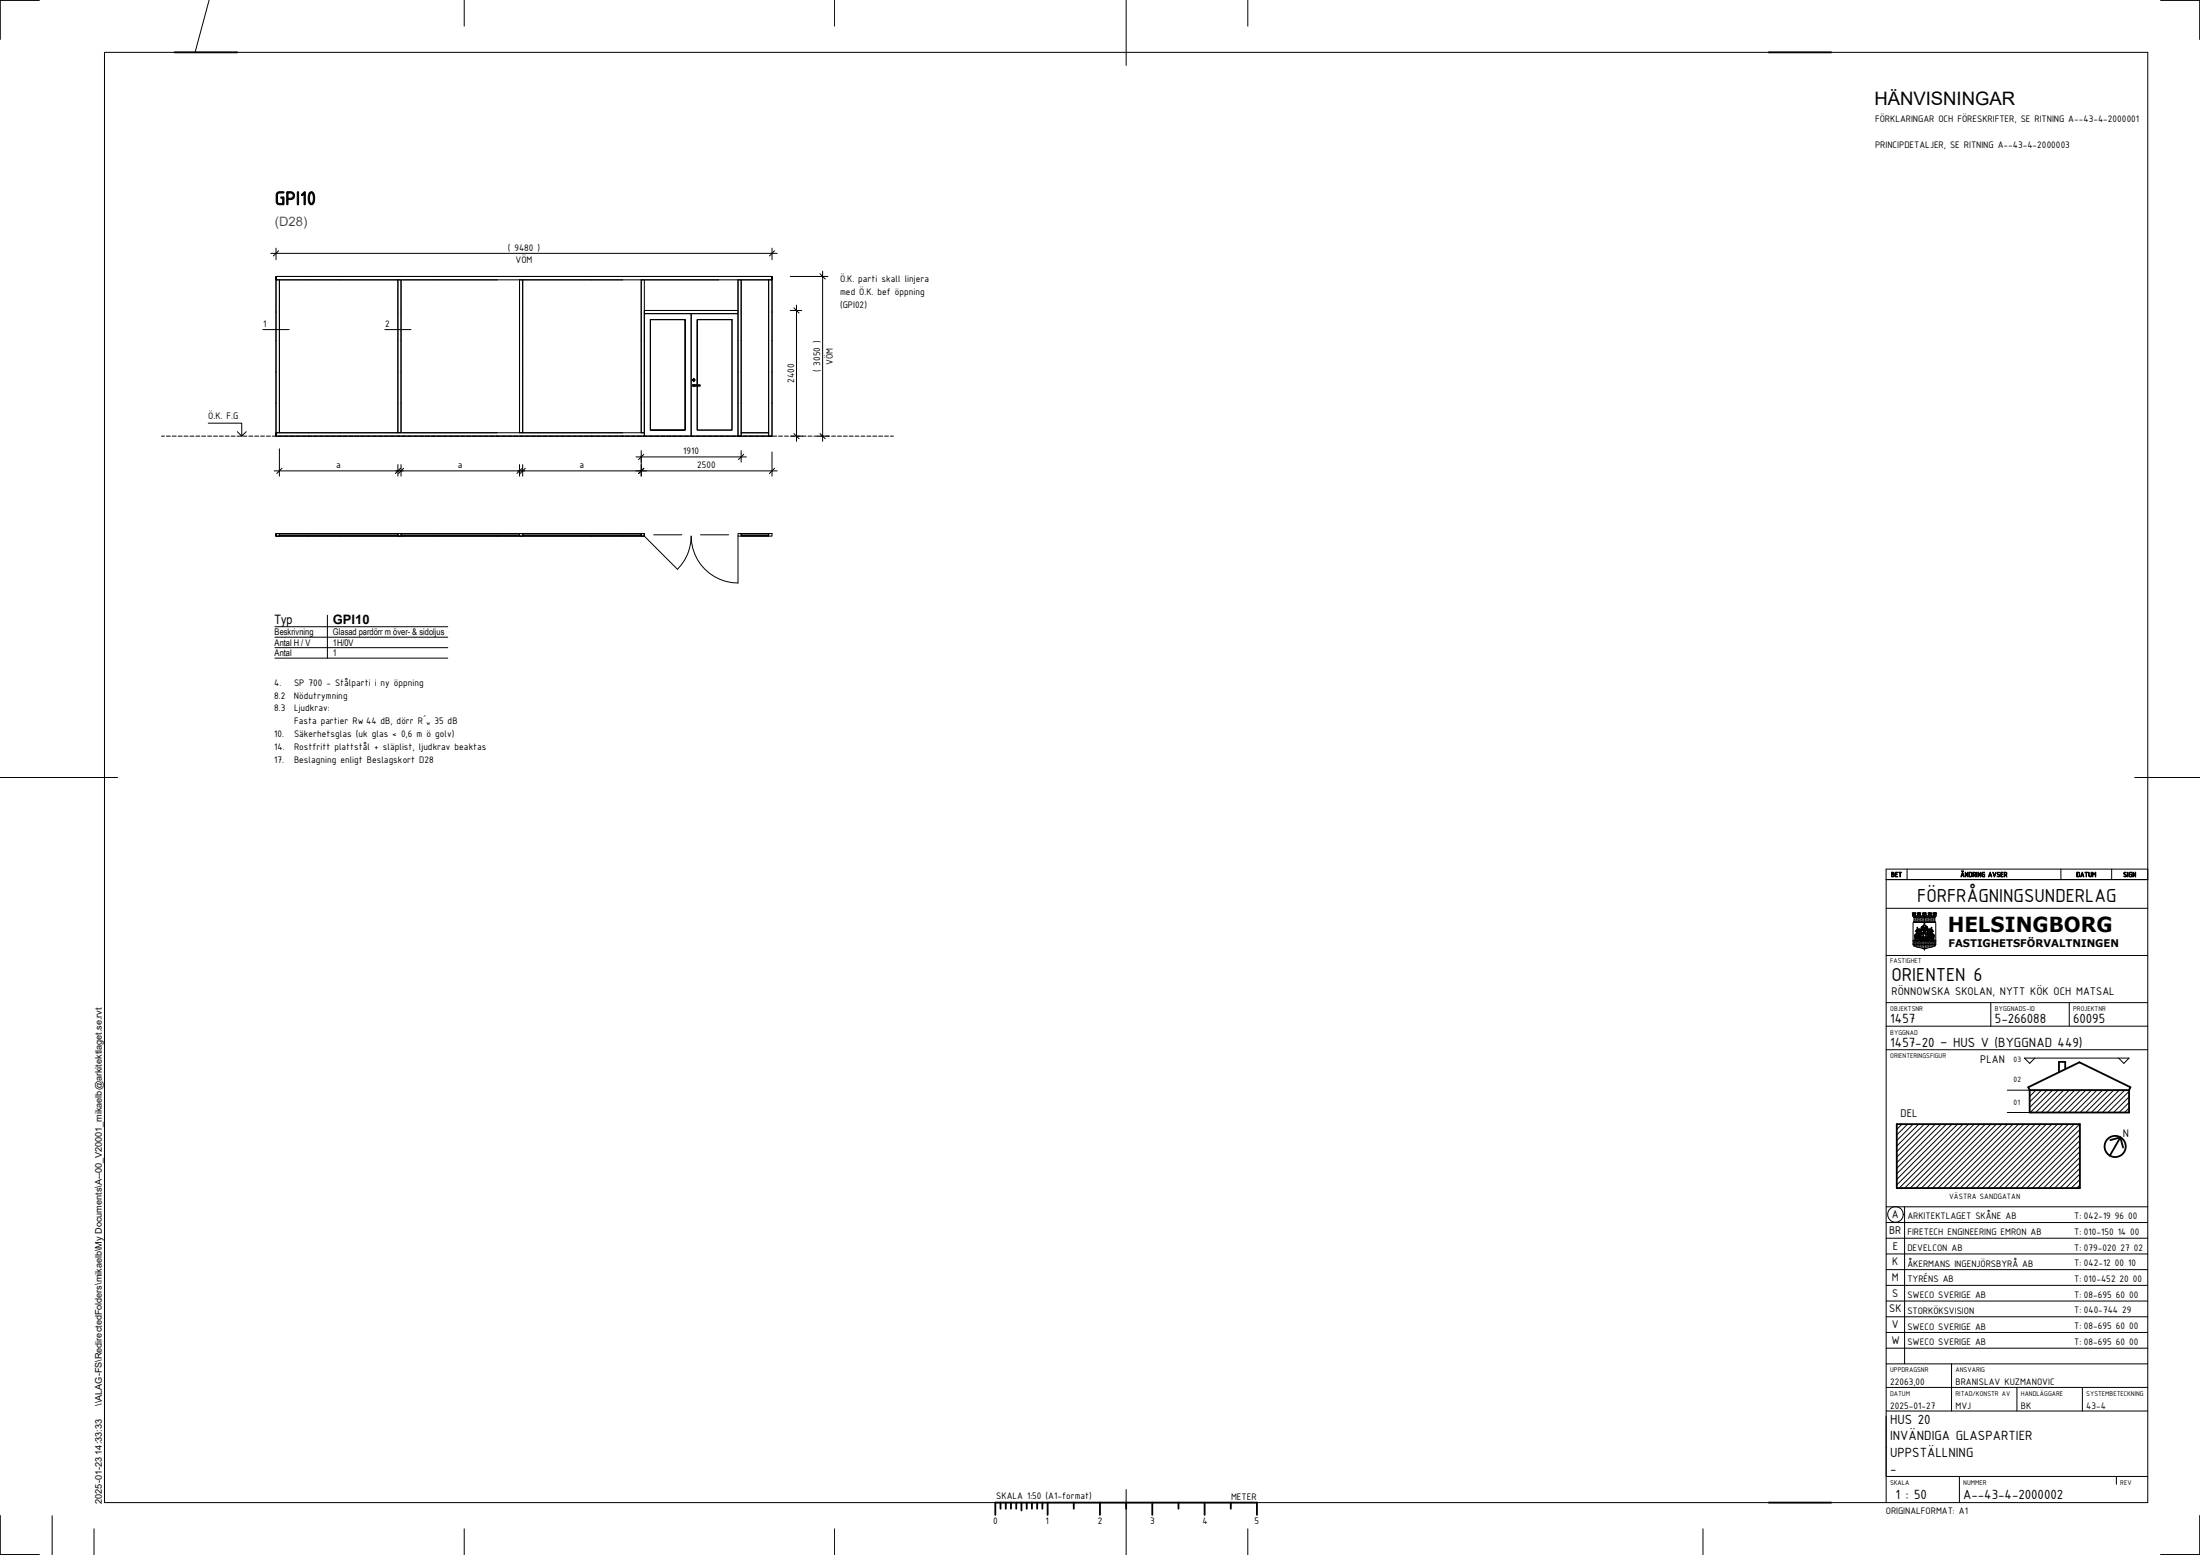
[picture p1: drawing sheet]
<svg xmlns="http://www.w3.org/2000/svg" width="841mm" height="594mm" viewBox="0 0 841 594" stroke-linecap="round" stroke-linejoin="round" font-family="sans-serif">
<g fill="none" stroke="#000" stroke-width=".38">
<path d="M79.9 0l-5.3 20M177.5 0v10M319 0v10M430.5 0v25M477 0v10M39.9 20h781.2v554.1h-781.2zM103.5 96.8h193.6M105.5 94.8v4.4M106.5 95.8l-2 2M295.1 94.8v4.4M296.1 95.8l-2 2M106.8 106.9v58.4h-1.3v-11.3"/>
<path d="M106.8 106.9h45.3v58.4h-45.3zM118 105.6h-12.5v1.3v-1.3h189.6M153.3 106.9v58.4v-58.4h-1.2v58.4M154 106.9h36M198.6 106.9v58.4zM198.6 106.9h1.2v58.4M238 106.9h-38.2v58.4h38.2M245.1 106.9v58.4zM245.1 106.9h1.2v12.3M246.3 118.6h35.8M246.3 119.8h17.9v46.8h-17.9zM246.3 118.6v46.7"/>
<path d="M264.2 119.8h17.9v46.8h-17.9zM282.1 118.6v1.2h-35.8M295.1 105.6v1.3v-1.3M295.1 119.2v-12.3h-1.3v59.7v-1.3h-10.5v-58.4h10.5v58.4h-10.5M302.1 118.6h4.4M302.1 105.6h14.4M303.5 117.6l2 2M304.5 116.6v52M313.5 104.6l2 2M314.5 103.6v65M100.5 125.9h10M147.1 125.9h10"/>
<path d="M248.6 122.1h13.3v42.2h-13.3v-42.2v42.2h13.3v-42.2zM266.5 122.1h13.3h-13.3v25zM279.8 122.1v42.2h-13.3v-16.8M264.9 144.9v.5l.3 .2a.41 .41 0 0 1-.3-.7 .41 .41 0 0 1 .7 0 .41 .41 0 0 1-.3 .7l.3-.6zM264.9 147l-.1 .4 .4 .3a.41 .41 0 0 1-.3-.6 .41 .41 0 0 1 .7 0zM265.1 147.1h2.5v.4h-2.4zM265.6 147.5l-.4 .2M61.7 166.6h1.2M63.6 166.6h1.5M65.9 166.6h1.5M68.1 166.6h1.5M70.4 166.6h1.5"/>
<path d="M72.6 166.6h1.5M74.9 166.6h1.5M77.1 166.6h1.5M79.4 166.6h1.5M79.6 161.7h12.8v4.9l1.7-1.7M81.6 166.6h1.5M83.9 166.6h1.5M86.1 166.6h1.5M88.4 166.6h1.5M90.6 166.6h1.5M90.7 164.9l1.7 1.7M92.9 166.6h1.5"/>
<path d="M95.1 166.6h1.5M97.4 166.6h1.5M99.6 166.6h1.5M101.9 166.6h1.5M104.1 166.6h190.5M104.8 179.9h192.3M105.5 166.6v-1.3v1.3M106.8 171.5v10.4M107.8 178.9l-2 2M152.1 177.5v4.4M153.1 178.9l-2 2M153.3 177.5v4.4"/>
<path d="M154 165.3h36M154.3 178.9l-2 2M198.6 177.5v4.4M199.6 178.9l-2 2M199.8 177.5v4.4M200.8 178.9l-2 2M243.1 174.6h42.2M245.1 172.2v9.7M246.1 173.6l-2 2M246.1 178.9l-2 2M246.3 165.3h-140.8v-58.4h189.6v59.7M246.3 165.3v1.3h-8.3"/>
<path d="M282.1 166.6v-59.7h1.2v59.7M282.1 166.6h1.2h-1.2M283.3 172.2v4.4M284.3 173.6l-2 2M295.1 172.7v9.2M295.1 166.6h-1.3h1.3M295.4 166.6h1.5M296.1 178.9l-2 2M297.6 166.6h1.5M299.9 166.6h1.5M302.2 166.6h5.9M303.5 165.6l2 2"/>
<path d="M308.9 166.6h1.5M311.1 166.6h6.1M313.5 165.6l2 2M317.9 166.6h1.5M320.1 166.6h1.5M322.4 166.6h1.5M324.7 166.6h1.5M326.9 166.6h1.5M329.2 166.6h1.4M331.4 166.6h1.5M333.6 166.6h1.6M335.9 166.6h1.5"/>
<path d="M338.2 166.6h1.5M340.4 166.6h1.1M105.5 204.8h140.8l12.7 12.7a17.7 17.7 0 0 0 5.2-12.7 17.9 17.9 0 0 0 17.9 17.9v-17.9M105.5 203.8v1v-1M105.5 203.8h1.3v1h-1.3zM106.8 204h45.3v.6h-45.3zM118 203.8h-12.5h12.5M130 203.8h-12h12M152.1 203.8h1.2v1h-1.2zM152.7 203.8h-22.7h22.7M153.3 204h45.3v.6h-45.3zM154 203.8h-1.3h1.3"/>
<path d="M166 203.8h-12h12M190 203.8h-24h24M198.6 203.8h1.2v1h-1.2zM199.2 203.8h-9.2h9.2M199.8 204h45.3v.6h-45.3zM226 203.8h-26.8h26.8M238 203.8h-12h12M238 203.8h8.3v1v-1zM245.1 203.8h1.2v1h-1.2zM249.9 204.3h10.7M267.8 204.3h10.8M282.1 203.8h1.2v1h-1.2z"/>
<path d="M283.3 204.8h10.5M283.3 204h10.5v.6h-10.5zM293.8 203.8h1.3v1h-1.3zM293.8 203.8h-10.5h10.5M105.1 239.4h66.1M125.2 235v16.4M105.1 243.4h66.1M105.1 247.4h66.1M105.1 251.4h66.1M0 297h44.9M816.1 297h25M729 332v4"/>
<path d="M787.8 332v4M807.3 332v4M821.1 332h-100.1v4h100.1h-100.1v238.1M721 347h100.1M731.2 350l.5 .5v1.5M731.2 349.6h1.2v.4M731.2 349.3h1.1M731.2 349l-.1-.3h1.3v.3h-1.2v1h4.7M731.3 359.3h1v.2h-1zM731.3 359.9h8.7M731.5 352.4v-.4h8.3l.2 .4-.1 8.8-.6 .4-3.2 .8-.4 .5M731.6 350v.3"/>
<path d="M731.6 349.3v.3M731.7 350.6h7.9M731.7 351.5h7.9M731.7 351h7.9M731.8 359.9v.5M731.9 349.6v.4M731.9 349v.3M732 357.9l1.8 .1M732.1 357.1l.6 .8M732.2 359.7h1.1v.2h-1.1zM732.2 356.9l.8 1M732.2 358.2l.2 .4z"/>
<path d="M732.2 359.5v.2M732.3 350v.3M732.3 349v.6M732.5 358.2l.1 .4zM732.5 355.6l.2 .2 .7-.8 .7 .8M732.6 356.7l-.7 .6 .2 .6M732.6 355.9v.8h2.1M732.6 356.7l1 1.1M732.6 356.7l-.7 .8M732.7 350.3v.3M732.7 351v.5M732.7 352v.4"/>
<path d="M732.7 355.4l.3 .4M732.8 358.2l.1 .4zM732.8 355.2l.5 .6M732.8 356.2l.1 .4zM732.9 354.3l.2 .2zM732.9 350v-.4h1.5v.4M732.9 356.7l.8 1M732.9 354.5l-.7 1.4h2.4M732.9 356.7l-.9 1M733 354.5v.4h1.6M733 358.2l.1 .4zM733 349l-.1-.3h1.4v.3h-1.3v.6"/>
<path d="M733 349.3h1.1M733.1 355l-.7 .8M733.2 355l.6 .8M733.2 359.3h1v.2h-1zM733.2 350v.3M733.2 356.2l.1 .4zM733.3 358.2l.1 .4zM733.3 359.5v.2M733.4 349.3v.3M733.4 356.7l.6 .7M733.5 358.2l.1 .4zM733.5 356.7l-1.1 1.2-.5-.6"/>
<path d="M733.6 356.2l.1 .4zM733.6 350.6v.4M733.6 351.5v.5M733.6 349v.3M733.6 349.6v.4M733.6 355l-.7 .8M733.7 359.9v.5M733.7 355l.7 .8M733.7 358.9l3.9 .1zM733.7 356.7l.5 .5M733.7 358l3.9 .1zM733.7 358.1l-1.7-.2 .1 .8h1.7"/>
<path d="M733.7 355.8l.7-.8 .2 .2-.6 .6M733.8 358.1v.7l-1.8-.1 .1 .6M733.8 359v.3M733.8 356.7l-1.1 1.2M733.8 358.3h1.8M733.9 357.5l-.7-.8-1.1 1.2-.2-.3M733.9 355l-.7 .8M733.9 349.3v.3M733.9 358.3l.1 .5zM733.9 356.2l.2 .4zM734 355l.6 .7M734 350v.3"/>
<path d="M734.1 357.8l-.5 .1M734.1 349v.6M734.1 359.7h1.1v.2h-1.1zM734.2 359.5v.2M734.2 355l-.6 .8-.7-.8M734.3 358.3l.1 .5zM734.3 356.7l.2 .2M734.3 356.2l.1 .4zM734.3 357.1l-.3-.4-1.1 1.2M734.4 356.7l-1.1 1.2-.9-1.1M734.5 354.5l.1 1-.3 .3M734.5 354.4v-.4h.4v.4"/>
<path d="M734.6 355h-1.6l-.6 .8h2.2M734.6 355.6v1.1M734.6 357.8h-.5l1.6-2.1-2.1 2.2h-1.5M734.6 358.3l.2 .5zM734.7 351v.5M734.7 350.3v.3M734.7 352v.4M734.8 354l.9-.6 .9 .6M734.8 354.7l.1 .5zM734.8 350v-.4h.9v.4v-.4h.8v.4M735 358.3l.1 .5zM735 349h.1"/>
<path d="M735 349v-.3h1.4v.3l-1.3 .3M735.1 354.7l.1 .5zM735.1 359.3h1.1v.2h-1.1zM735.1 359.5v.2M735.2 354.4v-.4h.3v.4M735.2 357.8h-.6l1.1-2.1-.5 2.1h.9l-.4-2.1 1 2.1M735.4 350v.3M735.4 358.3l.1 .5zM735.4 349.3v.3M735.5 354.8l.1 .4zM735.5 355.5l.2 .2 1.1-.2-1 .1M735.7 351v-.4v.4"/>
<path d="M735.7 352v-.5v.5M735.7 359.9v.5M735.7 358.3h1.5M735.8 354.8l.1 .4zM735.8 358.3l.2 .5zM735.8 354.4v-.4h.4v.4M735.9 355.5l-.2-.2-1.2 .2 1.1 .1M735.9 349.3v.3M736 350v.3M736.1 357.8h1.2l-1.6-2.1 2.1 2.2h1.4M736.1 359.7h1.1v.2h-1.1zM736.2 354.7l.1 .5z"/>
<path d="M736.2 358.3l.1 .5zM736.2 359.5v.2M736.3 349v.6M736.3 349.3l-1.2-.3v.6M736.4 354.7l.2 .5zM736.5 354.4v-.4h.3v.4M736.6 358.3l.1 .5zM736.7 352v.4M736.7 356.7h2M736.7 350.3v.3M736.7 351v.5M736.7 354l-.9-.7-.1-.7-.1 .7-1 .7"/>
<path d="M736.7 355.6v1.1M736.9 354.5l-2.5-.1h2.5l-.2 1.1 .4 .3M736.9 356.2l.1 .4zM737 358.3l.1 .5zM737 350v-.4h1.5v.4M737 356.7l1.1 1.2M737 357.1l.3-.4 1.1 1.2M737 356.7l-.1 .2M737.1 359.3h1v.2h-1zM737.2 355l.6 .8 .6-.8M737.2 357.2l.4-.5 1.1 1.2M737.2 359.5v.2"/>
<path d="M737.2 349.3h1.1M737.2 349v.6M737.2 358.3h.3M737.3 357.8l.5 .1M737.3 356.2l.1 .4zM737.3 358.3l.1 .5zM737.3 355.8l-.6-.6 .2-.2 .7 .8M737.4 350v.3M737.4 355l-.7 .7M737.4 349.3v.3M737.4 355l.7 .8 .4-.6M737.5 357.5l.6-.8 1.1 1.2"/>
<path d="M737.6 359v.3M737.6 358.7h1.7M737.6 355l-.6 .8M737.7 356.2l.1 .4zM737.7 359.9v.5M737.7 349.6v.4M737.7 349v.3M737.7 355l.7 .8M737.7 350.6v.4M737.7 351.5v.5M737.7 358.2l.1 .4zM737.8 356.7l1.1 1.2"/>
<path d="M737.9 355l-.7 .8M737.9 356.7l-.6 .7M738 355l.7 .8 .1-.2M738 349.3v.3M738 358.2l.1 .4zM738 359.7h1.2v.2h-1.2zM738 356.2l.1 .4zM738.1 359.5v.2M738.1 350v.3M738.2 358.2l.1 .4zM738.3 349l.1-.3h-1.4v.3h1.3v.6M738.3 354.3l.2 .2z"/>
<path d="M738.3 354.5v.4h-1.6M738.4 356.2l.1 .4zM738.4 356.7l1 1M738.4 354.5l.8 1.4-2.5-.1h2.3l-.6-.8h-1.7M738.4 358.2l.2 .4zM738.5 356.7l-.9 1M738.7 350.3v.3M738.7 352v.4M738.7 351v.5M738.7 355.4l-.4 .4M738.7 358.2l.1 .4zM738.7 356.7l.7 .4-.2 .8"/>
<path d="M738.7 355.9v.8l.7 .8M738.7 356.7l-.9 1.1M738.9 355.8l-.7-.8-.7 .8M738.9 356.8l-.9 1.1M739 358.2l.1 .4zM739 359.3h1v.2h-1zM739.1 349.3h1.1M739.1 349h1.1M739.1 349.6l-.2-.9h1.4l-.1 1.3h-4.7M739.1 359.5v.2M739.1 350v.3M739.1 356.9l-.8 1"/>
<path d="M739.2 358.1v.6M739.2 358.8v.5M739.3 357.1l-.7 .8M739.3 358.1h-1.7v.8l1.7-.1M739.3 357.9l-1.7 .1M739.4 349.6v.4M739.4 357.6l-.2 .3M739.4 349v.3M739.4 357.3l-.5 .6M739.5 359.9v.5M739.8 349.3v.3M739.8 350l.1 .3h-8.4"/>
<path d="M739.8 352.4h-8.5l.1 8.7 .7 .5 3.2 .8 .4 .5M740.2 349.6h-1.3v.4M740.2 350l-.6 .5v1.5M721 365h100.1M731.3 360.4h8.7M731.4 360.8h8.6M731.6 361.3h8.2M731.8 360.8v.5M732.7 360.4v.4M732.7 361.3v.5M732.9 361.8h5.6M733.7 360.8v.5"/>
<path d="M733.7 361.8v.2M734.7 360.4v.4M734.7 361.3v.5M734.8 362.3h1.7M735.7 361.3v-.5v.5M735.7 361.8v1.1M736.6 360.4v.4M736.6 361.3v.5M737.7 360.8v.5M737.7 361.8v.2M738.6 360.4v.4M738.6 361.3v.5"/>
<path d="M739.5 360.8v.5M721 392h100.1M721 383.1h100.1M761 383.1v8.9M791 383.1v8.8M721 401h100.1M767.4 416.5h46.5M776.2 416.5l-.3 .3M777.9 404.2l-2 2.1-2-2.1h40l-2 2.1-2-2.1M778.3 416.5l-2.4 2.4M780.4 416.5l-4.5 4.5M782.5 416.5l-6.6 6.6"/>
<path d="M784.6 416.5l-8.5 8.5M786.8 416.5l-8.6 8.5M788.9 416.5l-8.5 8.5M791 416.5l-8.5 8.5M793.1 416.5l-8.5 8.5M795.3 416.5l-8.6 8.5M797.4 416.5l-8.5 8.5M799.5 416.5l-8.5 8.5M801.6 416.5l-8.5 8.5M803.7 416.5l-8.5 8.5M805.9 416.5l-8.6 8.5M808 416.5l-8.5 8.5"/>
<path d="M810.1 416.5l-8.5 8.5M812.2 416.5l-8.5 8.5M813.9 416.9l-8.1 8.1M813.9 419.1l-5.9 5.9M727.1 429.5l-2 2M729.3 429.5l-4.2 4.1M731.4 429.5l-6.3 6.2M733.5 429.5l-8.4 8.4M735.6 429.5l-10.5 10.5M737.7 429.5l-12.6 12.6M739.9 429.5l-14.8 14.7M742 429.5l-16.9 16.8"/>
<path d="M744.1 429.5l-19 19M746.2 429.5l-21.1 21.1M748.3 429.5l-23.2 23.2M750.5 429.5l-24.5 24.4M752.6 429.5l-24.4 24.4M754.7 429.5l-24.4 24.4M756.8 429.5l-24.4 24.4M759 429.5l-24.5 24.4M761.1 429.5l-24.5 24.4M763.2 429.5l-24.4 24.4M765.3 429.5l-24.4 24.4M767.4 425h46.5"/>
<path d="M767.4 429.5l-24.4 24.4M769.6 429.5l-24.5 24.4M771.7 429.5l-24.5 24.4M773.8 429.5l-24.4 24.4M775.9 429.5l-24.4 24.4M778 429.5l-24.4 24.4M780.2 429.5l-24.5 24.4M782.3 429.5l-24.4 24.4M784.4 429.5l-24.4 24.4M786.5 429.5l-24.4 24.4M788.6 429.5l-24.4 24.4M790.8 429.5l-24.5 24.4"/>
<path d="M792.9 429.5l-24.4 24.4M795 429.5l-24.4 24.4M795.1 431.5l-22.4 22.4M795.1 433.6l-20.3 20.3M795.1 435.8l-18.2 18.1M795.1 437.9l-16 16M813.9 421.2l-3.8 3.8M813.9 423.3l-1.7 1.7M795.1 440l-13.9 13.9M795.1 442.1l-11.8 11.8M795.1 444.2l-9.7 9.7M795.1 446.4l-7.6 7.5"/>
<path d="M795.1 448.5l-5.4 5.4M795.1 450.6l-3.3 3.3M795.1 452.7l-1.2 1.2M721 461.1h100.1M721 467.1h100.1M721 473.1h100.1M721 479.1h100.1M728.1 461.1v60M721 491.1h100.1M721 497.1h100.1M721 485.1h100.1M721 515.1h100.1"/>
<path d="M721 503.1h100.1M721 509.1h100.1M721 521.1h100.1M721 530.1h100.1M721 539.1h100.1M746 521.1v18M771 530.1v9M796.1 530.1v9M19.9 579.1v15M430.5 569.1v25M721 564.1h100.1M749 564.1v10"/>
<path d="M809.1 564.1v3M35.9 584.1v10M177.5 584.1v10M319 584.1v10M477 584.1v10M651 584.1v10"/>
<circle cx="732.7" cy="359.4" r=".16"/>
<circle cx="732.8" cy="359.4" r=".25"/>
<circle cx="734.7" cy="359.4" r=".16"/>
<circle cx="734.7" cy="359.4" r=".24"/>
<circle cx="736.7" cy="359.4" r=".16"/>
<circle cx="736.7" cy="359.4" r=".24"/>
<circle cx="738.6" cy="359.4" r=".16"/>
<circle cx="738.6" cy="359.4" r=".24"/>
<circle cx="724.6" cy="464" r="3"/>
</g>
<g fill="none" stroke="#000" stroke-width=".7">
<path d="M14.9 0h-14.9v15M826.1 0h15v15M66.7 20h24M676.1 20h23.9M775.9 416.5h38M775.9 416.5l-.5-1.1 19.5-9.6 19.5 9.6-.5 1.1M775.9 416.5v8.5h38v-8.5M789.5 408.5v-2.8h-2.4v4M725.1 429.5h70v24.4h-70zM810.6 434.5l1 3.9M810.6 434.5l-3.9 1.1M810.6 434.5l-4 7"/>
<path d="M0 579.1v15h14.9M380.5 578.8v-4.7h100v4.7M382.5 574.1v2.3M384.5 574.1v2.3M386.5 574.1v2.3M388.5 574.1v2.3M390.5 574.1v3M392.5 574.1v2.3M394.5 574.1v2.3M396.5 574.1v2.3M398.5 574.1v2.3M400.5 574.1v4.7"/>
<path d="M410.5 574.1v2.3M420.5 574.1v4.7M430.5 574.1v2.3M440.5 574.1v4.7M450.5 574.1v2.3M460.5 574.1v4.7M470.5 574.1v2.3M676.1 574.1h23.9M841.1 579.1v15h-15"/>
<circle cx="808.6" cy="438" r="4"/>
</g>
<text font-size="7.9" x="744.6" y="355.9">HELSINGBORG</text>
<g font-size="7.7">
<text x="105.1" y="78.2">GPI10</text>
<text x="732.9" y="344.6">FÖRFRÅGNINGSUNDERLAG</text>
<text x="723.1" y="374.8">ORIENTEN 6</text>
</g>
<text font-size="7.1" x="716.6" y="40.2">HÄNVISNINGAR</text>
<g font-size="5.5">
<text x="722.6" y="391">1457</text>
<text x="762.6" y="391">5-266088</text>
<text x="792.5" y="391">60095</text>
<text x="722.6" y="400">1457-20 – HUS V (BYGGNAD 449)</text>
<text x="722.5" y="544.2">HUS 20</text>
<text x="722.5" y="550.3">INVÄNDIGA GLASPARTIER</text>
<text x="722.5" y="556.6">UPPSTÄLLNING</text>
<text x="722.5" y="562.9">-</text>
<text x="724.6" y="572.6">1 : 50</text>
<text x="750.5" y="572.6">A--43-4-2000002</text>
</g>
<text font-size="5" fill="#f00" x="105.1" y="86.4">(D28)</text>
<g font-size="5">
<text x="105" y="238.5">Typ</text>
<text x="127.3" y="238.5">GPI10</text>
</g>
<g font-size="4.6">
<text x="723.1" y="380.3">RÖNNOWSKA SKOLAN, NYTT KÖK OCH MATSAL</text>
<text x="757" y="406.1">PLAN</text>
<text x="726.6" y="426.7">DEL</text>
<text x="811.6" y="434.4">N</text>
<text x="723.2" y="465.4">A</text>
<text x="722.2" y="471.4">BR</text>
<text x="723.6" y="477.4">E</text>
<text x="723.3" y="483.4">K</text>
<text x="723.2" y="489.4">M</text>
<text x="723.3" y="495.4">S</text>
<text x="722.2" y="501.4">SK</text>
<text x="723.2" y="507.4">V</text>
<text x="723.1" y="513.4">W</text>
</g>
<text font-size="4" x="744.9" y="361.6">FASTIGHETSFÖRVALTNINGEN</text>
<g font-size="3.9">
<text x="716.8" y="46.7">FÖRKLARINGAR OCH FÖRESKRIFTER, SE RITNING A--43-4-2000001</text>
<text x="716.8" y="56.5">PRINCIPDETALJER, SE RITNING A--43-4-2000003</text>
<text x="194.2" y="95.8">( 9480 )</text>
<text x="197.1" y="100.6">VÖM</text>
<text x="321.2" y="107.8">Ö.K. parti skall linjera</text>
<text x="321.2" y="112.7">med Ö.K. bef öppning</text>
<text x="321.2" y="117.6">(GPI02)</text>
<text x="100.6" y="125.1">1</text>
<text x="147.2" y="125.1">2</text>
<text x="313.5" y="142.2" transform="rotate(-90 313.5 142.2)">( 3050 )</text>
<text x="318.3" y="139.4" transform="rotate(-90 318.3 139.4)">VÖM</text>
<text x="303.6" y="146.3" transform="rotate(-90 303.6 146.3)">2400</text>
<text x="79.6" y="160">Ö.K. F.G</text>
<text x="261.2" y="173.5">1910</text>
<text x="128.6" y="178.9">a</text>
<text x="175.1" y="178.9">a</text>
<text x="221.6" y="178.9">a</text>
<text x="266.6" y="178.9">2500</text>
<text x="104.9" y="262">4.</text>
<text x="112.4" y="262">SP 700 - Stålparti i ny öppning</text>
<text x="104.9" y="266.9">8.2</text>
<text x="112.4" y="266.9">Nödutrymning</text>
<text x="104.9" y="271.8">8.3</text>
<text x="112.4" y="271.8">Ljudkrav:</text>
<text x="104.9" y="281.6">10.</text>
<text x="112.4" y="281.6">Säkerhetsglas (uk glas &lt; 0,6 m ö golv)</text>
<text x="112.4" y="276.7">Fasta partier Rw 44 dB, dörr R´</text>
<text x="166.1" y="276.7">35 dB</text>
<text x="104.9" y="286.5">14.</text>
<text x="112.4" y="286.5">Rostfritt plattstål + släplist, ljudkrav beaktas</text>
<text x="104.9" y="291.4">17.</text>
<text x="112.4" y="291.4">Beslagning enligt Beslagskort D28</text>
<text x="729.1" y="465.8">ARKITEKTLAGET SKÅNE AB</text>
<text x="792.9" y="465.8">T: 042-19 96 00</text>
<text x="729.1" y="472">FIRETECH ENGINEERING EMRON AB</text>
<text x="792.9" y="471.8">T: 010-150 14 00</text>
<text x="729.1" y="478">DEVELCON AB</text>
<text x="792.9" y="477.8">T: 079-020 27 02</text>
<text x="729.1" y="484">ÅKERMANS INGENJÖRSBYRÅ AB</text>
<text x="792.9" y="483.8">T: 042-12 00 10</text>
<text x="729.1" y="490">TYRÉNS AB</text>
<text x="792.9" y="489.8">T: 010-452 20 00</text>
<text x="729.1" y="496">SWECO SVERIGE AB</text>
<text x="792.9" y="495.8">T: 08-695 60 00</text>
<text x="729.1" y="502">STORKÖKSVISION</text>
<text x="792.9" y="501.8">T: 040-744 29</text>
<text x="729.1" y="508">SWECO SVERIGE AB</text>
<text x="792.9" y="507.8">T: 08-695 60 00</text>
<text x="729.1" y="514">SWECO SVERIGE AB</text>
<text x="792.9" y="513.8">T: 08-695 60 00</text>
<text x="722.5" y="529.2">22063,00</text>
<text x="747.5" y="529.2">BRANISLAV KUZMANOVIC</text>
<text x="722.5" y="538.2">2025-01-27</text>
<text x="747.5" y="538.2">MVJ</text>
<text x="772.5" y="538.2">BK</text>
<text x="797.5" y="538.2">43-4</text>
<text x="380.9" y="572.6">SKALA 1:50 (A1-format)</text>
<text x="470.6" y="573">METER</text>
<text x="720.9" y="578.5">ORIGINALFORMAT: A1</text>
<text x="379.6" y="582.1">0</text>
<text x="399.6" y="582.1">1</text>
<text x="419.6" y="582.1">2</text>
<text x="439.6" y="582.1">3</text>
<text x="459.6" y="582.1">4</text>
<text x="479.6" y="582.1">5</text>
</g>
<g font-size="3.5">
<text x="105" y="242.6">Beskrivning</text>
<text x="127.3" y="242.6">Glasad pardörr m över- &amp; sidoljus</text>
<text x="105" y="246.7">Antal H / V</text>
<text x="105" y="250.7">Antal</text>
<text x="127.3" y="246.7">1H/0V</text>
<text x="127.3" y="250.7">1</text>
<text x="38.9" y="537.1" transform="rotate(-90 38.9 537.1)">\\ALAG-FS\RedirectedFolders\mikaelb\My Documents\A--00_V20001_mikaelb@arkitektlaget.se.rvt</text>
<text x="38.9" y="574.5" transform="rotate(-90 38.9 574.5)">2025-01-23 14:33:33</text>
</g>
<g font-size="3.2">
<text x="769.8" y="405.6">03</text>
<text x="769.8" y="413.4">02</text>
<text x="769.8" y="422">01</text>
<text x="745.1" y="458">VÄSTRA SANDGATAN</text>
</g>
<g font-size="2.8">
<text x="722.9" y="335">BET</text>
<text x="749.4" y="335">ÄNDRING AVSER</text>
<text x="793.7" y="335">DATUM</text>
<text x="811.7" y="335">SIGN</text>
<text x="722.6" y="368.1">FASTIGHET</text>
<text x="722.6" y="386.1">OBJEKTSNR</text>
<text x="762.6" y="386.1">BYGGNADS-ID</text>
<text x="792.5" y="386.1">PROJEKTNR</text>
<text x="722.6" y="395.3">BYGGNAD</text>
<text x="722.6" y="404.1">ORIENTERINGSFIGUR</text>
<text x="722.5" y="524.3">UPPDRAGSNR</text>
<text x="747.5" y="524.3">ANSVARIG</text>
<text x="722.5" y="533.3">DATUM</text>
<text x="747.5" y="533.3">RITAD/KONSTR AV</text>
<text x="772.5" y="533.3">HANDLÄGGARE</text>
<text x="797.5" y="533.3">SYSTEMBETECKNING</text>
<text x="722.5" y="567.3">SKALA</text>
<text x="750.5" y="567.3">NUMMER</text>
<text x="810.5" y="567.3">REV</text>
</g>
<text font-size="2.6" x="163" y="277.1">w</text>
</svg>
